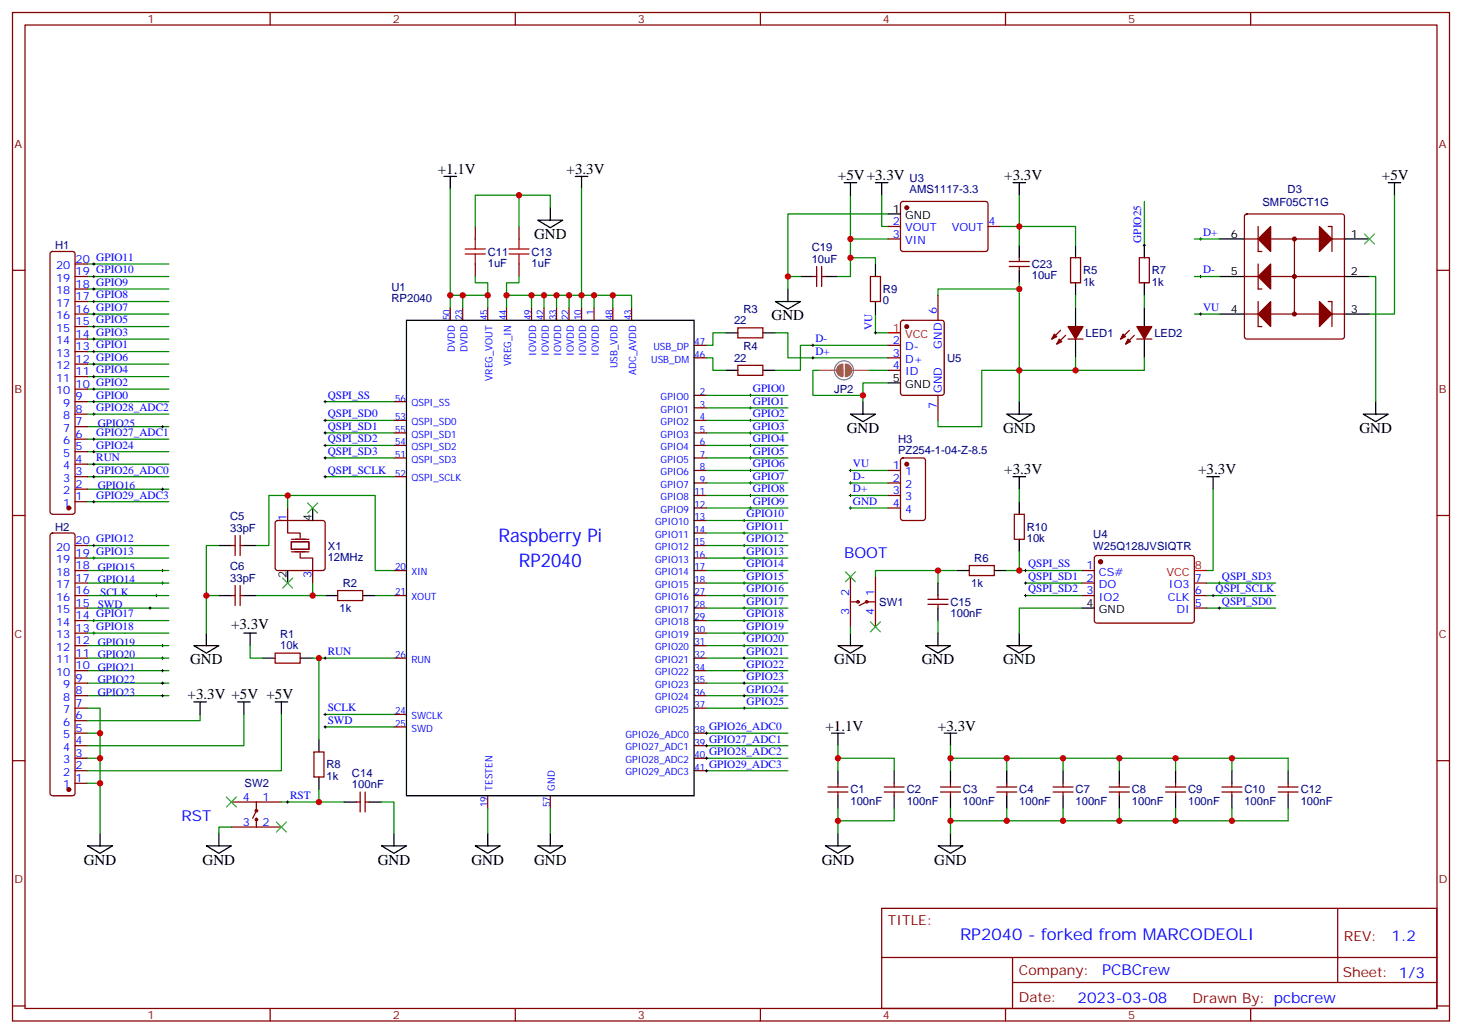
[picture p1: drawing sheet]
<svg xmlns="http://www.w3.org/2000/svg" width="412mm" height="292mm" viewBox="0 0 412 292" stroke-linecap="round" stroke-linejoin="round" font-family="sans-serif">
<g fill="none" stroke="#870000" stroke-width=".35">
<path d="M3.5 3.5h405.4v284.4h-405.4zM7.1 7.1h398.2v277.2h-398.2zM76.2 3.5v3.6M145.3 3.5v3.6M214.5 3.5v3.6M283.6 3.5v3.6M352.8 3.5v3.6M254.2 57l.5-.2 23.6 .1 .4 .6-.1 13-.6 .4-23.6-.1-.4-.6v-12.7zM3.5 76.2h3.6M14.3 71.1l.5-.2h5.7l.5 .2 .2 .5v72.7l-.3 .5-.4 .2h-5.7l-.5-.2-.2-.5v-72.7zM21.2 78h3.5M21.2 74.4h3.5"/>
<path d="M134.1 63.9v3.5M134.1 74.4v3.6M146.4 63.9v3.5M146.4 74.4v3.6M229.3 78h1.1M230.4 75.1v5.7M231.8 75.1v5.7M231.8 78h1M250.5 63.9h3.5M250.5 67.4h3.5M278.7 63.9h3.5M284.7 75.1h5.6"/>
<path d="M284.7 73.7h5.6M287.5 72.7v1M287.5 75.1v1.1M302 72.7h2.8v7h-2.8zM321.4 72.7h2.8v7h-2.8zM405.3 76.2h3.6M21.2 95.6h3.5M21.2 99.1h3.5M21.2 92.1h3.5M21.2 88.5h3.5M21.2 85h3.5M21.2 81.5h3.5"/>
<path d="M127 86.8v3.5M130.5 86.8v3.5M137.6 86.8v3.5M142.9 86.8v3.5M149.9 86.8v3.5M153.5 86.8v3.5M157 86.8v3.5M160.5 86.8v3.5M164 86.8v3.5M167.6 86.8v3.5M172.9 86.8v3.5M178.2 86.8v3.5"/>
<path d="M195.8 97.4h3.5M208.1 92.4h7.1v2.8h-7.1zM250.5 97.4h3.5M254.2 90.5l.5-.2h10.9l.7 .4v20.1l-.4 .6-11.2 .1-.6-.5-.1-20zM264.6 83.3v7M299.2 93.1l-2.5 2.5M300.6 94.5l-2.5 2.5M301.3 95.6h4.2M318.6 93.1l-2.5 2.5M320 94.5l-2.5 2.5M320.7 95.6h4.2M21.2 113.2h3.5"/>
<path d="M21.2 116.8h3.5M21.2 109.7h3.5M21.2 106.2h3.5M21.2 102.7h3.5M111.1 113.2h3.6M111.1 118.5h3.6M195.8 118.5h3.5M195.8 100.9h3.5M195.8 115h3.5M195.8 111.5h3.5M208.1 103h7.1v2.8h-7.1zM250.5 100.9h3.5"/>
<path d="M250.5 104.4h3.5M264.6 111.5v7M21.2 134.4h3.5M21.2 137.9h3.5M21.2 130.9h3.5M21.2 127.4h3.5M21.2 123.8h3.5M21.2 120.3h3.5M111.1 129.1h3.6M111.1 125.6h3.6M111.1 122.1h3.6M111.1 134.4h3.6"/>
<path d="M195.8 136.2h3.5M195.8 132.6h3.5M195.8 129.1h3.5M195.8 125.6h3.5M195.8 122.1h3.5M195.8 139.7h3.5M3.5 145.3h3.6M14.3 150.5l.5-.2h5.7l.5 .2 .2 .5v72.7l-.3 .5-.4 .2h-5.7l-.5-.3-.2-.4v-72.7zM21.2 157.3h3.5M21.2 153.8h3.5M21.2 141.5h3.5M65.3 153.8h1"/>
<path d="M66.3 151v5.6M67.7 153.8h1.1M67.7 151v5.6M77.8 147l.5-.2h12.7l.5 .2 .2 .5v12.7l-.2 .5-.5 .2h-12.7l-.5-.3-.2-.4v-12.7zM81.1 143.2v3.6M195.8 157.3h3.5M195.8 153.8h3.5M195.8 150.3h3.5M195.8 146.8h3.5M195.8 143.2h3.5M273.4 159.5h7.1v2.8h-7.1zM286.1 145h2.8v7h-2.8z"/>
<path d="M308.9 156.8l.5-.2 27.1 .1 .4 .6-.1 18-.6 .4-27.1-.1-.4-.6v-17.7zM405.3 145.3h3.6M21.2 178.5h3.5M21.2 175h3.5M21.2 171.4h3.5M21.2 167.9h3.5M21.2 160.9h3.5M21.2 164.4h3.5M65.3 167.9h1M66.3 165.1v5.6M67.7 167.9h1.1M67.7 165.1v5.6"/>
<path d="M88.2 160.9v3.5M95.2 166.5h7.1v2.8h-7.1zM111.1 167.9h3.6M111.1 160.9h3.6M195.8 178.5h3.5M195.8 175h3.5M195.8 171.4h3.5M195.8 167.9h3.5M195.8 160.9h3.5M195.8 164.4h3.5M305.2 167.9h3.5M305.2 160.9h3.5"/>
<path d="M305.2 164.4h3.5M336.9 171.4h3.5M336.9 167.9h3.5M336.9 164.4h3.5M21.2 199.7h3.5M21.2 196.1h3.5M21.2 192.6h3.5M21.2 189.1h3.5M21.2 185.6h3.5M21.2 182h3.5M77.6 184.1h7.1v2.9h-7.1zM111.1 185.6h3.6"/>
<path d="M195.8 199.7h3.5M195.8 196.1h3.5M195.8 192.6h3.5M195.8 189.1h3.5M195.8 185.6h3.5M195.8 182h3.5M3.5 214.5h3.6M21.2 217.3h3.5M21.2 213.8h3.5M21.2 210.3h3.5M21.2 206.7h3.5M21.2 203.2h3.5"/>
<path d="M111.1 205h3.6M111.1 201.4h3.6M195.8 217.3h3.5M195.8 213.8h3.5M195.8 210.3h3.5M195.8 206.7h3.5M405.3 214.5h3.6M21.2 220.8h3.5M137.6 224.4v3.5M155.2 224.4v3.5M233.5 223.3h5.7M233.5 221.9h5.7"/>
<path d="M236.4 220.8v1.1M236.4 223.3v1.1M249.4 223.3h5.7M249.4 221.9h5.7M252.2 220.8v1.1M252.2 223.3v1.1M265.3 223.3h5.6M265.3 221.9h5.6M268.1 220.8v1.1M268.1 223.3v1.1M281.2 223.3h5.6M281.2 221.9h5.6"/>
<path d="M284 220.8v1.1M284 223.3v1.1M297 223.3h5.7M297 221.9h5.7M299.9 220.8v1.1M299.9 223.3v1.1M312.9 223.3h5.7M312.9 221.9h5.7M315.7 220.8v1.1M315.7 223.3v1.1M328.8 223.3h5.6M328.8 221.9h5.6"/>
<path d="M331.6 220.8v1.1M331.6 223.3v1.1M344.7 223.3h5.6M344.7 221.9h5.6M347.5 220.8v1.1M347.5 223.3v1.1M360.5 223.3h5.7M360.5 221.9h5.7M363.4 220.8v1.1M363.4 223.3v1.1M248.7 256.1h156.6v28.2h-156.6zM377.3 256.1v20.9"/>
<path d="M248.7 270h156.5M285.6 277h119.6M285.6 270v14.1M3.5 283.6h3.6M76.2 284.3v3.6M145.3 284.3v3.6M214.5 284.3v3.6M283.6 284.3v3.6M352.8 284.3v3.6M405.3 283.6h3.6"/>
</g>
<g fill="none" stroke="#000" stroke-width=".35">
<path d="M125.2 49.7h3.6M127 49.7v3.6M155.2 58.6v3.5M162.3 49.7h3.5M164 49.7v3.6M246.9 51.5h3.6M248.7 51.5v3.5M285.8 51.5h3.5M287.5 51.5v3.5M151.7 62.1h7l-3.5 2.1zM225.8 78h3.5M232.8 78h3.6"/>
<path d="M250.5 60.3h3.5M287.5 69.1v3.6M287.5 76.2v3.5M303.4 69.1v3.6M303.4 79.7v3.6M322.8 69.1v3.6M322.8 79.7v3.6M114.7 90.3h81.1v134.1h-81.1zM204.6 93.8h3.5M215.2 93.8h3.5M218.7 85h7.1l-3.6 2.1zM222.2 81.5v3.5"/>
<path d="M303.4 86.8v5.3M303.4 95.6v5.3M322.8 86.8v5.3M322.8 95.6v5.3M204.6 104.4h3.5M215.2 104.4h3.5M239.9 116.8h7l-3.5 2.1zM243.4 113.2v3.6M250.5 107.9h3.5M284 116.8h7l-3.5 2.1zM287.5 113.2v3.6M285.8 134.4h3.5"/>
<path d="M287.5 134.4v3.5M340.4 134.4h3.6M342.2 134.4v3.5M61.7 153.8h3.6M68.8 153.8h3.5M88.2 143.2v3.6M287.5 141.5v3.5M287.5 152v3.6M58.2 178.5v3.5M61.7 167.9h3.6M68.8 167.9h3.5M68.8 178.5h3.5"/>
<path d="M70.6 178.5v3.5M81.1 160.9v3.5M91.7 167.9h3.5M102.3 167.9h3.5M239.9 178.5v3.5M269.9 160.9h3.5M280.5 160.9h3.5M287.5 178.5v3.5M305.2 171.4h3.5M54.7 182h7l-3.5 2.1zM67 197.9h3.6M68.8 197.9v3.5"/>
<path d="M74.1 185.6h3.5M77.6 197.9h3.5M79.4 197.9v3.5M84.7 185.6h3.5M236.4 182h7l-3.5 2.1zM284 182h7l-3.5 2.1zM234.6 206.7h3.5M236.4 206.7v3.6M236.4 217.3v3.5M252.2 217.3v3.5M266.3 206.7h3.6M268.1 206.7v3.6"/>
<path d="M268.1 217.3v3.5M284 217.3v3.5M299.9 217.3v3.5M315.7 217.3v3.5M331.6 217.3v3.5M347.5 217.3v3.5M363.4 217.3v3.5M24.7 238.5h7l-3.5 2.1zM28.2 235v3.5M134.1 238.5h7l-3.5 2.1zM137.6 235v3.5M151.7 238.5h7l-3.5 2.1z"/>
<path d="M155.2 235v3.5M232.8 238.5h7.1l-3.5 2.1zM236.4 224.4v3.5M236.4 235v3.5M252.2 224.4v3.5M264.6 238.5h7l-3.5 2.1zM268.1 224.4v3.5M268.1 235v3.5M284 224.4v3.5M299.9 224.4v3.5M315.7 224.4v3.5M331.6 224.4v3.5"/>
<path d="M347.5 224.4v3.5M363.4 224.4v3.5"/>
</g>
<g fill="#870000" stroke="#870000" stroke-width=".35">
<path d="M301.3 92.1h4.2l-2.1 3.5z"/>
<path d="M298.8 95.6l.7 .7-1.4 .7z"/>
<path d="M297.4 94.2l.7 .7-1.4 .7z"/>
<path d="M320.7 92.1h4.2l-2.1 3.5z"/>
<path d="M318.2 95.6l.7 .7-1.4 .7z"/>
<path d="M316.8 94.2l.7 .7-1.4 .7z"/>
<circle cx="255.8" cy="58.6" r=".53"/>
<circle cx="310.4" cy="158.4" r=".53"/>
<circle cx="19.4" cy="143.2" r=".53"/>
<circle cx="19.4" cy="222.6" r=".53"/>
<circle cx="255.8" cy="92.1" r=".53"/>
</g>
<g fill="none" stroke="#008700" stroke-width=".35">
<path d="M127 53.3v33.5M146.4 55v8.9M155.2 58.6v-3.6h-21.1v8.9M164 53.3v33.5M239.9 55v12.4M248.7 55v8.9h1.8M287.5 55v8.9h-5.3M322.8 56.8v12.3M24.7 74.4h22.9M24.7 78h22.9M134.1 78v1.7h3.5v3.6M146.4 78v1.7h-3.5v3.6"/>
<path d="M225.8 78h-3.6v3.5M250.5 67.4h-10.6v10.6h-3.5M250.5 60.3h-28.3v17.7M287.5 69.1v-5.2h15.9v5.2M287.5 79.7v24.7h-10.6v15.9h-12.3v-1.8M24.7 81.5h22.9M24.7 85h22.9M24.7 88.5h22.9M24.7 92.1h22.9M24.7 95.6h22.9M24.7 99.1h22.9M127 83.3h3.5v3.5"/>
<path d="M130.5 83.3h7.1v3.5M149.9 83.3h-7v3.5M153.5 83.3h-3.6v3.5M157 83.3h-3.5v3.5M160.5 86.8v-3.5h7.1v3.5M160.5 83.3h-3.5v3.5M167.6 83.3h5.3v3.5M172.9 83.3h5.3v3.5M204.6 93.8h-3.5v3.6h-1.8M218.7 93.8h3.5v7.1h28.3M250.5 97.4h-24.7v7h-7.1M287.5 81.5h-22.9v1.8"/>
<path d="M303.4 83.3v3.5M322.8 83.3v3.5M24.7 113.2h22.9M24.7 102.7h22.9M24.7 106.2h22.9M24.7 109.7h22.9M26.5 116.8h21.1M91.7 113.2h19.4M91.7 118.5h19.4M199.3 100.9h1.8v3.5h3.5M199.3 118.5h22.9M199.3 115h22.9"/>
<path d="M199.3 111.5h22.9M231.1 104.4h-1.8v7.1h14.1v-3.6h7.1M243.4 111.5v1.7M245.2 104.4h5.3M303.4 100.9v3.5h19.4v-3.5M303.4 104.4h-15.9v8.8M24.7 134.4h22.9M24.7 120.3h22.9M24.7 127.4h22.9M24.7 130.9h22.9M24.7 137.9h22.9M91.7 122.1h19.4"/>
<path d="M91.7 125.6h19.4M91.7 129.1h19.4M91.7 134.4h19.4M199.3 122.1h22.9M199.3 125.6h22.9M199.3 129.1h22.9M199.3 132.6h22.9M199.3 136.2h22.9M199.3 139.7h22.9M287.5 137.9v3.6M342.2 137.9v23h-1.8M24.7 153.8h22.9"/>
<path d="M24.7 157.3h22.9M61.7 153.8h-3.5v24.7M72.3 153.8h3.5v-14.1h30v21.2h5.3M199.3 150.3h22.9M199.3 153.8h22.9M199.3 157.3h22.9M199.3 143.2h22.9M199.3 146.8h22.9M287.5 155.6v5.3M24.7 167.9h22.9M24.7 160.9h22.9M24.7 164.4h22.9"/>
<path d="M24.7 171.4h22.9M35.3 175h12.3M35.3 178.5h12.3M58.2 167.9h3.5M72.3 167.9h19.4M105.8 167.9h5.3M199.3 167.9h22.9M199.3 160.9h22.9M199.3 164.4h22.9M199.3 171.4h22.9M199.3 175h22.9M199.3 178.5h22.9"/>
<path d="M284 160.9h21.2M289.3 167.9h15.9M289.3 164.4h15.9M305.2 171.4h-17.7v7.1M340.4 167.9h19.4M340.4 164.4h19.4M340.4 171.4h19.4M24.7 199.7h3.5v35.3M24.7 196.1h22.9M24.7 192.6h22.9M24.7 189.1h22.9M70.6 182v3.6h3.5"/>
<path d="M88.2 185.6h22.9M199.3 199.7h22.9M199.3 196.1h22.9M199.3 192.6h22.9M199.3 189.1h22.9M199.3 185.6h22.9M199.3 182h22.9M24.7 206.7h3.5M24.7 213.8h3.5M56.4 201.4v1.8h-31.7M68.8 201.4v8.9h-44.1M79.4 201.4v15.9h-54.7"/>
<path d="M91.7 201.4h19.4M91.7 205h19.4M199.3 206.7h22.9M199.3 210.3h22.9M199.3 213.8h22.9M199.3 217.3h22.9M236.4 213.8h15.8v3.5M236.4 210.3v7M268.1 213.8h95.3v3.5M268.1 210.3v7M284 213.8v3.5M299.9 213.8v3.5"/>
<path d="M315.7 213.8v3.5M331.6 213.8v3.5M347.5 213.8v3.5M24.7 220.8h3.5M137.6 227.9v7.1M155.2 227.9v7.1M236.4 227.9v7.1M252.2 227.9v3.5h-15.8M268.1 227.9v7.1M284 227.9v3.5M299.9 227.9v3.5M315.7 227.9v3.5"/>
<path d="M331.6 227.9v3.5M347.5 227.9v3.5M363.4 227.9v3.5h-95.3"/>
</g>
<g fill="none" stroke="#000" stroke-width=".28">
<path d="M26.1 74.4h.7M26.1 78h.7M26.5 74.1v.7M26.5 77.6v.7M322.4 69.1h.7M322.8 68.8v.7M26.1 92.1h.7M26.1 88.5h.7M26.1 85h.7M26.1 81.5h.7M26.1 99.1h.7M26.1 95.6h.7"/>
<path d="M26.5 81.1v.7M26.5 84.7v.7M26.5 88.2v.7M26.5 91.7v.7M26.5 95.2v.8M26.5 98.8v.7M229 97.4h.7M229.3 97v.7M26.1 113.2h.7M26.1 109.7h.7M26.1 106.2h.7M26.1 102.7h.7"/>
<path d="M26.1 116.8h.7M26.5 102.3v.7M26.5 105.8v.7M26.5 109.4v.7M26.5 112.9v.7M26.5 116.4v.7M45.9 119.9v.7M91.4 113.2h.7M91.4 118.5h.7M91.7 112.9v.7M91.7 118.2v.7M211.3 118.5h.7"/>
<path d="M211.3 115h.7M211.3 111.5h.7M211.7 111.1v.7M211.7 114.7v.7M211.7 118.2v.7M229 100.9h.7M229.3 100.5v.7M26.1 134.4h.7M26.1 127.4h.7M26.1 130.9h.7M26.5 127v.7M26.5 130.5v.7"/>
<path d="M26.5 134.1v.7M45.5 120.3h.7M91.4 122.1h.7M91.4 125.6h.7M91.4 129.1h.7M91.4 134.4h.7M91.7 121.7v.7M91.7 125.2v.7M91.7 128.8v.7M91.7 134.1v.7M211.3 122.1h.7M211.3 125.6h.7"/>
<path d="M211.3 129.1h.7M211.3 132.6h.7M211.3 136.2h.7M211.3 139.7h.7M211.7 121.7v.7M211.7 125.2v.7M211.7 128.8v.7M211.7 132.3v.7M211.7 135.8v.7M211.7 139.3v.8M26.1 153.8h.7M26.1 157.3h.7"/>
<path d="M26.5 153.5v.7M26.5 157v.7M209.5 150.3h.8M209.5 153.8h.8M209.5 157.3h.8M209.5 146.8h.8M209.9 146.4v.7M209.9 149.9v.7M209.9 153.5v.7M209.9 157v.7M211.3 143.2h.7M211.7 142.9v.7"/>
<path d="M26.1 175h.7M26.1 178.5h.7M26.5 174.6v.7M26.5 178.2v.7M42 171.4h.7M42.3 171.1v.7M43.7 167.9h.7M44.1 167.6v.7M45.5 160.9h.7M45.5 164.4h.7M45.9 160.5v.7M45.9 164v.7"/>
<path d="M209.5 160.9h.8M209.5 164.4h.8M209.5 167.9h.8M209.5 171.4h.8M209.5 175h.8M209.5 178.5h.8M209.9 160.5v.7M209.9 164v.7M209.9 167.6v.7M209.9 171.1v.7M209.9 174.6v.7M209.9 178.2v.7"/>
<path d="M288.9 160.9h.7M288.9 164.4h.7M288.9 167.9h.7M289.3 160.5v.7M289.3 164v.7M289.3 167.6v.7M341.8 167.9h.7M342.2 167.6v.7M343.6 164.4h.7M343.6 171.4h.7M344 164v.7M344 171.1v.7"/>
<path d="M45.5 196.1h.7M45.5 192.6h.7M45.5 189.1h.7M45.5 185.6h.7M45.5 182h.7M45.9 181.7v.7M45.9 185.2v.7M45.9 188.7v.7M45.9 192.3v.7M45.9 195.8v.7M91.4 185.6h.7M91.7 185.2v.7"/>
<path d="M209.5 199.7h.8M209.5 196.1h.8M209.5 192.6h.8M209.5 189.1h.8M209.5 185.6h.8M209.5 182h.8M209.9 181.7v.7M209.9 185.2v.7M209.9 188.7v.7M209.9 192.3v.7M209.9 195.8v.7M209.9 199.3v.7"/>
<path d="M91.4 201.4h.7M91.4 205h.7M91.7 201.1v.7M91.7 204.6v.7M199 206.7h.7M199 210.3h.7M199 213.8h.7M199 217.3h.7M199.3 206.4v.7M199.3 209.9v.7M199.3 213.4v.7M199.3 217v.7"/>
</g>
<path d="M250.5 93.8h3.5M336.9 160.9h3.5" fill="none" stroke="#f00" stroke-width=".35"/>
<path d="M131.2 71.6h5.7M131.2 70.2h5.7M134.1 67.4v2.8M134.1 71.6v2.8M143.6 71.6h5.6M143.6 70.2h5.6M146.4 67.4v2.8M146.4 71.6v2.8" fill="none" stroke="#a10000" stroke-width=".35"/>
<circle cx="238.1" cy="104.4" r="2.69" fill="none" stroke="#828282" stroke-width=".35"/>
<path d="M231.1 104.4h4.7M240.4 104.4h1.2M241.7 104.4h3.5" fill="none" stroke="#a64a4a" stroke-width=".35"/>
<g fill="#a64a4a" stroke="#a64a4a" stroke-width=".35">
<path d="M238.5 102.7a1.76 1.76 0 0 1 1.7 1.7 1.76 1.76 0 0 1-1.7 1.8z"/>
<path d="M236.5 103.2l1.3-.5v3.5a1.76 1.76 0 0 1-1.7-1.1 1.76 1.76 0 0 1 .4-1.9z"/>
</g>
<path d="M81.1 146.8v3.5h3.6v1.4M82.2 152.8h4.9v2.1h-4.9zM82.2 152h4.9M82.2 155.6h4.9M84.7 155.9v1.4h3.5v3.6" fill="none" stroke="#870012" stroke-width=".35"/>
<path d="M86.8 141.8l2.8 2.8M89.6 141.8l-2.8 2.8M79.7 163l2.8 2.8M82.5 163l-2.8 2.8" fill="none" stroke="#3c3" stroke-width=".35"/>
<path d="M351.2 60.5l.5-.2h26.8l.5 .2 .2 .5v33.9l-.2 .5-.5 .2h-26.8l-.5-.2-.2-.5v-33.9z" fill="#fff" stroke="#870000" stroke-width=".35"/>
<g fill="none" stroke="#000" stroke-width=".35">
<path d="M238.1 51.5h3.6M239.9 51.5v3.5M391.6 51.5h3.5M393.3 51.5v3.5M246.9 74.4v3.6M344 67.4h7M344 78h7M379.2 67.4h7.1M379.2 78h7.1M246.9 85v3.5M344 88.5h7M379.2 88.5h7.1"/>
<path d="M384.5 116.8h7.1l-3.5 2.1zM388.1 113.2v3.6M264.6 164.4v3.5M264.6 171.4v3.6M264.6 178.5v3.5M54.7 197.9h3.5M56.4 197.9v3.5M261.1 182h7l-3.5 2.1zM90 208.5v3.5M90 219.1v3.5M58.2 238.5h7.1l-3.6 2.1zM61.7 235v3.5"/>
<path d="M97 226.1h3.5M104.1 226.1h3.5M107.6 238.5h7.1l-3.6 2.1zM111.1 235v3.5"/>
</g>
<g fill="none" stroke="#870000" stroke-width=".35">
<path d="M245.5 78h2.9v7h-2.9zM351 67.4h28.2M351 78h28.2M354.9 63.9v7h1.1M354.9 74.4v7.1h1.1M365.1 67.4v21.1M374.6 63.9h1.1v7M351 88.5h28.2M354.9 85v7.1h1.1M374.6 85h1.1v7.1M250.5 132.6h3.5M250.5 136.2h3.5"/>
<path d="M250.5 139.7h3.5M254.2 129.3l.5-.2h5.6l.7 .4 .1 16.5-.5 .7-5.9 .1-.6-.5-.1-16.5zM250.5 143.2h3.5M239.9 162.6v14.1M239.9 169.7h2.5M246.9 162.6v14.1M246.9 169.7h-2.4l-2.1 1M261.8 170.4h5.6M261.8 169h5.6M264.6 167.9v1.1M264.6 170.4v1M88.5 212h2.9v7.1h-2.9z"/>
<path d="M65.3 233.2h14.1M65.3 226.1h14.1M72.3 226.1v2.5l-1 2.1M72.3 230.7v2.5M100.5 226.1h1.1M101.6 223.3v5.7M103 226.1h1.1M103 223.3v5.7"/>
<circle cx="365.1" cy="67.4" r=".35"/>
<circle cx="365.1" cy="78" r=".35"/>
<circle cx="365.1" cy="88.5" r=".35"/>
<circle cx="242" cy="169.7" r=".35"/>
<circle cx="244.5" cy="169.7" r=".35"/>
<circle cx="72.3" cy="228.6" r=".35"/>
<circle cx="72.3" cy="231.1" r=".35"/>
</g>
<g fill="#870000" stroke="#870000" stroke-width=".35">
<path d="M372.2 63.9l3.5 3.5-3.5 3.5z"/>
<path d="M354.9 67.4l3.5-3.5v7z"/>
<path d="M354.9 88.5l3.5-3.5v7.1z"/>
<path d="M372.2 85l3.5 3.5-3.5 3.6z"/>
<path d="M354.9 78l3.5-3.6v7.1z"/>
<circle cx="365.1" cy="67.4" r=".53"/>
<circle cx="365.1" cy="78" r=".53"/>
<circle cx="365.1" cy="88.5" r=".53"/>
<circle cx="255.8" cy="130.9" r=".53"/>
</g>
<g fill="none" stroke="#000" stroke-width=".28">
<path d="M338.3 67.4h.7M338.3 78h.7M338.7 67v.7M338.7 77.6v.7M246.6 93.8h.7M246.9 93.5v.7M338.3 88.5h.7M338.7 88.2v.7M26.1 123.8h.7M26.5 123.5v.7M45.5 137.9h.7M45.9 137.6v.7"/>
<path d="M239.5 139.7h.7M239.5 136.2h.7M239.5 132.6h.7M239.9 132.3v.7M239.9 135.8v.7M239.9 139.3v.8M26.1 141.5h.7M26.5 141.1v.7M239.5 143.2h.7M239.9 142.9v.7M80.8 226.1h.7M81.1 225.8v.7"/>
</g>
<g fill="none" stroke="#008700" stroke-width=".35">
<path d="M393.3 55v33.5h-7M239.9 72.7h7v1.7M336.9 67.4h7.1M336.9 78h7.1M386.3 78h1.8v35.2M246.9 88.5v5.3h3.6M336.9 88.5h7.1M24.7 116.8h1.8M24.7 123.8h22.9M81.1 139.7v3.5M239.9 136.2h10.6M239.9 139.7h10.6"/>
<path d="M239.9 132.6h10.6M24.7 141.5h22.9M239.9 143.2h10.6M24.7 178.5h10.6M24.7 175h10.6M88.2 164.4v3.5M239.9 176.7v1.8M264.6 160.9h-17.7v1.7M264.6 175v3.5M269.9 160.9h-5.3v3.5M24.7 185.6h22.9M24.7 182h22.9"/>
<path d="M90 185.6v22.9M65.3 233.2h-3.6v1.8M79.4 226.1h10.6M90 222.6v3.5h7M107.6 226.1h3.5v8.9"/>
</g>
<path d="M384.9 66l2.8 2.8M387.7 66l-2.8 2.8M238.5 161.2l2.8 2.8M241.3 161.2l-2.8 2.8M245.5 175.3l2.9 2.9M248.4 175.3l-2.9 2.9M63.9 224.7l2.8 2.8M66.7 224.7l-2.8 2.8M78 231.8l2.8 2.8M80.8 231.8l-2.8 2.8" fill="none" stroke="#3c3" stroke-width=".35"/>
<g fill="#c00">
<circle cx="58.2" cy="167.9" r=".88"/>
<circle cx="287.5" cy="63.9" r=".88"/>
<circle cx="287.5" cy="160.9" r=".88"/>
<circle cx="127" cy="83.3" r=".88"/>
<circle cx="164" cy="83.3" r=".88"/>
<circle cx="160.5" cy="83.3" r=".88"/>
<circle cx="157" cy="83.3" r=".88"/>
<circle cx="153.5" cy="83.3" r=".88"/>
<circle cx="167.6" cy="83.3" r=".88"/>
<circle cx="172.9" cy="83.3" r=".88"/>
<circle cx="149.9" cy="83.3" r=".88"/>
<circle cx="130.5" cy="83.3" r=".88"/>
<circle cx="137.6" cy="83.3" r=".88"/>
<circle cx="142.9" cy="83.3" r=".88"/>
<circle cx="146.4" cy="55" r=".88"/>
<circle cx="236.4" cy="231.4" r=".88"/>
<circle cx="236.4" cy="213.8" r=".88"/>
<circle cx="222.3" cy="78" r=".88"/>
<circle cx="239.9" cy="67.4" r=".88"/>
<circle cx="28.2" cy="206.7" r=".88"/>
<circle cx="28.2" cy="213.8" r=".88"/>
<circle cx="28.2" cy="220.8" r=".88"/>
<circle cx="303.4" cy="104.4" r=".88"/>
<circle cx="287.5" cy="104.4" r=".88"/>
<circle cx="287.5" cy="81.5" r=".88"/>
<circle cx="243.4" cy="111.5" r=".88"/>
<circle cx="284" cy="231.4" r=".88"/>
<circle cx="299.9" cy="231.4" r=".88"/>
<circle cx="315.7" cy="231.4" r=".88"/>
<circle cx="331.6" cy="231.4" r=".88"/>
<circle cx="347.5" cy="231.4" r=".88"/>
<circle cx="268.1" cy="231.4" r=".88"/>
<circle cx="284" cy="213.8" r=".88"/>
<circle cx="299.9" cy="213.8" r=".88"/>
<circle cx="315.7" cy="213.8" r=".88"/>
<circle cx="331.6" cy="213.8" r=".88"/>
<circle cx="347.5" cy="213.8" r=".88"/>
<circle cx="268.1" cy="213.8" r=".88"/>
<circle cx="81.1" cy="139.7" r=".88"/>
<circle cx="88.2" cy="167.9" r=".88"/>
<circle cx="90" cy="185.6" r=".88"/>
<circle cx="239.9" cy="72.7" r=".88"/>
<circle cx="264.6" cy="160.9" r=".88"/>
<circle cx="90" cy="226.1" r=".88"/>
</g>
<g font-size="5.3" fill="#00f">
<text x="140.6" y="152.9">Raspberry Pi</text>
<text x="146.4" y="160">RP2040</text>
</g>
<text font-size="4.6" fill="#00f" x="270.8" y="265.1">RP2040 - forked from MARCODEOLI</text>
<g font-size="4.2">
<text x="123.5" y="49">+1.1V</text>
<text x="159.8" y="49">+3.3V</text>
<text x="236.4" y="50.8">+5V+3.3V</text>
<text x="283.3" y="50.8">+3.3V</text>
<text x="389.8" y="50.8">+5V</text>
<text x="150.6" y="67.4">GND</text>
<text x="217.7" y="90.3">GND</text>
<text x="238.9" y="122.1">GND</text>
<text x="282.9" y="122.1">GND</text>
<text x="383.5" y="122.1">GND</text>
<text x="283.3" y="133.7">+3.3V</text>
<text x="338" y="133.7">+3.3V</text>
<text x="65.2" y="177.4">+3.3V</text>
<text x="53.6" y="187.3">GND</text>
<text x="235.3" y="187.3">GND</text>
<text x="260" y="187.3">GND</text>
<text x="282.9" y="187.3">GND</text>
<text x="52.9" y="197.2">+3.3V +5V +5V</text>
<text x="232.8" y="206">+1.1V</text>
<text x="264.6" y="206">+3.3V</text>
<text x="23.6" y="243.8">GND</text>
<text x="57.1" y="243.8">GND</text>
<text x="106.5" y="243.8">GND</text>
<text x="133" y="243.8">GND</text>
<text x="150.6" y="243.8">GND</text>
<text x="231.8" y="243.8">GND</text>
<text x="263.5" y="243.8">GND</text>
</g>
<g font-size="4.2" fill="#00f">
<text x="238.1" y="157.3">BOOT</text>
<text x="51.2" y="231.4">RST</text>
<text x="392.5" y="265.4">1.2</text>
<text x="310.9" y="274.9">PCBCrew</text>
<text x="304" y="282.7">2023-03-08</text>
</g>
<g font-size="3.9" fill="#800">
<text x="250.5" y="260.7">TITLE:</text>
<text x="379.1" y="265.4">REV:</text>
<text x="287.4" y="274.9">Company:</text>
<text x="378.7" y="275.5">Sheet: 1/3</text>
<text x="287.4" y="282.6">Date:</text>
<text x="336.4" y="282.7">Drawn By: pcbcrew</text>
</g>
<g font-size="3.2" fill="#800">
<text x="41.6" y="6.5">1</text>
<text x="110.8" y="6.5">2</text>
<text x="179.9" y="6.5">3</text>
<text x="249.1" y="6.5">4</text>
<text x="318.2" y="6.5">5</text>
<text x="4.1" y="41.6">A</text>
<text x="405.9" y="41.6">A</text>
<text x="4.1" y="110.8">B</text>
<text x="405.9" y="110.8">B</text>
<text x="4.1" y="179.9">C</text>
<text x="405.9" y="179.9">C</text>
<text x="4.1" y="249.1">D</text>
<text x="405.9" y="249.1">D</text>
<text x="41.6" y="287.3">1</text>
<text x="110.8" y="287.3">2</text>
<text x="179.9" y="287.3">3</text>
<text x="249.1" y="287.3">4</text>
<text x="318.2" y="287.3">5</text>
</g>
<g font-size="3.2" fill="#000080">
<text x="256.6" y="51.2">U3</text>
<text x="256.6" y="54.4">AMS1117-3.3</text>
<text x="356.1" y="58">SMF05CT1G</text>
<text x="363.2" y="54.4">D3</text>
<text x="15.5" y="70.3">H1</text>
<text x="229" y="70.9">C19</text>
<text x="137.6" y="75.3">1uF</text>
<text x="137.6" y="72.1">C11</text>
<text x="149.9" y="75.3">1uF</text>
<text x="149.9" y="72.1">C13</text>
<text x="229" y="74.1">10uF</text>
<text x="291" y="75.6">C23</text>
<text x="305.5" y="77.4">R5</text>
<text x="324.9" y="77.4">R7</text>
<text x="110.4" y="82">U1</text>
<text x="249.1" y="82.6">R9</text>
<text x="291" y="78.8">10uF</text>
<text x="305.5" y="80.6">1k</text>
<text x="324.9" y="80.6">1k</text>
<text x="110.4" y="85">RP2040</text>
<text x="209.7" y="88.2">R3</text>
<text x="249.1" y="85.8">0</text>
<text x="207.1" y="91.4">22</text>
<text x="306.2" y="94.9">LED1</text>
<text x="325.6" y="94.9">LED2</text>
<text x="207.1" y="102">22</text>
<text x="209.7" y="98.8">R4</text>
<text x="267.1" y="102">U5</text>
<text x="235.3" y="110.8">JP2</text>
<text x="253.3" y="124.8">H3</text>
<text x="253.3" y="128.1">PZ254-1-04-Z-8.5</text>
<text x="15.5" y="149.6">H2</text>
<text x="64.9" y="149.9">33pF</text>
<text x="64.9" y="146.7">C5</text>
<text x="289.6" y="149.7">R10</text>
<text x="92.5" y="154.9">X1</text>
<text x="289.6" y="152.8">10k</text>
<text x="308.4" y="155">W25Q128JVSIQTR</text>
<text x="308.4" y="151.7">U4</text>
<text x="64.9" y="160.8">C6</text>
<text x="92.4" y="158.1">12MHz</text>
<text x="274.8" y="158.5">R6</text>
<text x="64.9" y="164">33pF</text>
<text x="96.7" y="165.5">R2</text>
<text x="274" y="165.5">1k</text>
<text x="95.8" y="172.6">1k</text>
<text x="248" y="170.8">SW1</text>
<text x="268.1" y="170.8">C15</text>
<text x="79" y="179.8">R1</text>
<text x="268.1" y="174">100nF</text>
<text x="79" y="183.1">10k</text>
<text x="92.1" y="219.9">1k</text>
<text x="92.1" y="216.7">R8</text>
<text x="99.3" y="219.1">C14</text>
<text x="69" y="222">SW2</text>
<text x="99.3" y="222.3">100nF</text>
<text x="239.9" y="226.9">100nF</text>
<text x="239.9" y="223.7">C1</text>
<text x="255.8" y="226.9">100nF</text>
<text x="255.8" y="223.7">C2</text>
<text x="271.6" y="226.9">100nF</text>
<text x="271.6" y="223.7">C3</text>
<text x="287.5" y="226.9">100nF</text>
<text x="287.5" y="223.7">C4</text>
<text x="303.4" y="226.9">100nF</text>
<text x="303.4" y="223.7">C7</text>
<text x="319.3" y="226.9">100nF</text>
<text x="319.3" y="223.7">C8</text>
<text x="335.1" y="226.9">100nF</text>
<text x="335.1" y="223.7">C9</text>
<text x="351" y="226.9">100nF</text>
<text x="351" y="223.7">C10</text>
<text x="366.9" y="226.9">100nF</text>
<text x="366.9" y="223.7">C12</text>
</g>
<g font-size="3.2">
<text x="251.8" y="60">1</text>
<text x="255.3" y="61.7">GND</text>
<text x="347.2" y="67">6</text>
<text x="381" y="67">1</text>
<text x="347.2" y="77.6">5</text>
<text x="381" y="77.6">2</text>
<text x="347.2" y="88.2">4</text>
<text x="381" y="88.2">3</text>
<text x="251.8" y="107.6">5</text>
<text x="255.3" y="109.4">GND</text>
<text x="87.8" y="146.8" transform="rotate(-90 87.8 146.8)">4</text>
<text x="80.8" y="162.9" transform="rotate(-90 80.8 162.9)">2</text>
<text x="306.5" y="171.1">4</text>
<text x="310" y="172.9">GND</text>
</g>
<g font-size="3.2" fill="#00f">
<text x="251.8" y="63.5">2</text>
<text x="255.3" y="65.3">VOUT</text>
<text x="268.4" y="65.3">VOUT</text>
<text x="278.9" y="63.5">4</text>
<text x="251.8" y="67">3</text>
<text x="255.3" y="68.8">VIN</text>
<text x="321.9" y="68.4" transform="rotate(-90 321.9 68.4)">GPIO25</text>
<text x="339.4" y="66.5">D+</text>
<text x="15.8" y="75.8">20</text>
<text x="21.3" y="77.6">19 GPIO10</text>
<text x="21.3" y="74.1">20 GPIO11</text>
<text x="339.4" y="77.1">D-</text>
<text x="15.8" y="82.9">18</text>
<text x="15.8" y="79.4">19</text>
<text x="21.3" y="81.1">18 GPIO9</text>
<text x="15.8" y="90">16</text>
<text x="15.8" y="86.4">17</text>
<text x="21.3" y="88.2">16 GPIO7</text>
<text x="21.3" y="84.7">17 GPIO8</text>
<text x="264.2" y="88.5" transform="rotate(-90 264.2 88.5)">6</text>
<text x="339.4" y="87.7">VU</text>
<text x="15.8" y="93.5">15</text>
<text x="21.3" y="95.2">14 GPIO3</text>
<text x="21.3" y="91.7">15 GPIO5</text>
<text x="246.1" y="93.1" transform="rotate(-90 246.1 93.1)">VU</text>
<text x="15.8" y="100.5">13</text>
<text x="15.8" y="97">14</text>
<text x="21.3" y="98.8">13 GPIO1</text>
<text x="230" y="96.5">D-</text>
<text x="230" y="100">D+</text>
<text x="251.8" y="100.5">3</text>
<text x="251.8" y="97">2</text>
<text x="255.3" y="98.8">D-</text>
<text x="265.6" y="98.3" transform="rotate(-90 265.6 98.3)">GND</text>
<text x="15.8" y="107.6">11</text>
<text x="15.8" y="104.1">12</text>
<text x="21.3" y="105.8">11 GPIO4</text>
<text x="21.3" y="102.3">12 GPIO6</text>
<text x="251.8" y="104.1">4</text>
<text x="255.3" y="105.8">ID</text>
<text x="255.3" y="102.3">D+</text>
<text x="15.8" y="111.1">10</text>
<text x="21.3" y="112.9">9</text>
<text x="21.3" y="109.4">10 GPIO2</text>
<text x="27.2" y="112.4">GPIO0</text>
<text x="92.4" y="112.4">QSPI_SS</text>
<text x="212.4" y="110.6">GPIO0</text>
<text x="265.6" y="110.8" transform="rotate(-90 265.6 110.8)">GND</text>
<text x="17.8" y="118.2">8</text>
<text x="17.8" y="114.7">9</text>
<text x="21.3" y="119.9">7</text>
<text x="21.3" y="116.4">8</text>
<text x="27.2" y="115.9">GPIO28_ADC2</text>
<text x="92.4" y="117.7">QSPI_SD0</text>
<text x="212.4" y="114.1">GPIO1</text>
<text x="212.4" y="117.7">GPIO2</text>
<text x="264.2" y="115.3" transform="rotate(-90 264.2 115.3)">7</text>
<text x="17.8" y="125.2">6</text>
<text x="17.8" y="121.7">7</text>
<text x="21.3" y="123.5">6</text>
<text x="27.2" y="122.9">GPIO27_ADC1</text>
<text x="27.6" y="120.3">GPIO25</text>
<text x="92.4" y="121.2">QSPI_SD1</text>
<text x="92.4" y="124.7">QSPI_SD2</text>
<text x="212.4" y="121.2">GPIO3</text>
<text x="212.4" y="124.7">GPIO4</text>
<text x="17.8" y="128.8">5</text>
<text x="21.3" y="130.5">4</text>
<text x="21.3" y="127">5</text>
<text x="27.2" y="126.5">GPIO24</text>
<text x="27.2" y="130">RUN</text>
<text x="92.4" y="128.2">QSPI_SD3</text>
<text x="212.4" y="131.8">GPIO6</text>
<text x="212.4" y="128.2">GPIO5</text>
<text x="240.6" y="131.8">VU</text>
<text x="17.8" y="135.8">3</text>
<text x="17.8" y="132.3">4</text>
<text x="21.3" y="137.6">2</text>
<text x="21.3" y="134.1">3</text>
<text x="27.2" y="133.5">GPIO26_ADC0</text>
<text x="27.6" y="137.9">GPIO16</text>
<text x="92.4" y="133.5">QSPI_SCLK</text>
<text x="212.4" y="135.3">GPIO7</text>
<text x="240.6" y="135.3">D-</text>
<text x="251.8" y="132.3">1</text>
<text x="251.8" y="135.8">2</text>
<text x="255.3" y="134.1">1</text>
<text x="255.3" y="137.6">2</text>
<text x="17.8" y="142.9">1</text>
<text x="17.8" y="139.3">2</text>
<text x="21.3" y="141.1">1</text>
<text x="27.2" y="140.6">GPIO29_ADC3</text>
<text x="212.4" y="138.8">GPIO8</text>
<text x="212.4" y="142.3">GPIO9</text>
<text x="240.6" y="138.8">D+</text>
<text x="240.6" y="142.3">GND</text>
<text x="251.8" y="139.3">3</text>
<text x="251.8" y="142.9">4</text>
<text x="255.3" y="141.1">3</text>
<text x="80.8" y="146.8" transform="rotate(-90 80.8 146.8)">1</text>
<text x="210.6" y="149.4">GPIO11</text>
<text x="210.6" y="145.9">GPIO10</text>
<text x="255.3" y="144.6">4</text>
<text x="15.8" y="155.2">20</text>
<text x="21.3" y="153.5">20 GPIO12</text>
<text x="210.6" y="152.9">GPIO12</text>
<text x="15.8" y="158.7">19</text>
<text x="21.3" y="160.5">18 GPIO15</text>
<text x="21.3" y="157">19 GPIO13</text>
<text x="210.6" y="156.5">GPIO13</text>
<text x="210.6" y="160">GPIO14</text>
<text x="290" y="160">QSPI_SS</text>
<text x="306.5" y="160.5">1</text>
<text x="15.8" y="165.8">17</text>
<text x="15.8" y="162.3">18</text>
<text x="21.3" y="167.6">16</text>
<text x="21.3" y="164">17 GPIO14</text>
<text x="28.3" y="167.9">SCLK</text>
<text x="87.8" y="162.9" transform="rotate(-90 87.8 162.9)">3</text>
<text x="210.6" y="167">GPIO16</text>
<text x="210.6" y="163.5">GPIO15</text>
<text x="239.5" y="167.9" transform="rotate(-90 239.5 167.9)">2</text>
<text x="246.6" y="167.9" transform="rotate(-90 246.6 167.9)">1</text>
<text x="290" y="163.5">QSPI_SD1</text>
<text x="290" y="167">QSPI_SD2</text>
<text x="306.5" y="164">2</text>
<text x="306.5" y="167.6">3</text>
<text x="310" y="162.3">CS#</text>
<text x="310" y="165.8">DO</text>
<text x="329.7" y="165.8">IO3</text>
<text x="337.1" y="167.6">6</text>
<text x="337.1" y="164">7</text>
<text x="342.9" y="167">QSPI_SCLK</text>
<text x="344.7" y="163.5">QSPI_SD3</text>
<text x="15.8" y="172.9">15</text>
<text x="15.8" y="169.3">16</text>
<text x="21.3" y="171.1">15 SWD</text>
<text x="210.6" y="170.6">GPIO17</text>
<text x="239.5" y="173.5" transform="rotate(-90 239.5 173.5)">3</text>
<text x="246.6" y="173.5" transform="rotate(-90 246.6 173.5)">4</text>
<text x="310" y="169.3">IO2</text>
<text x="329.4" y="169.3">CLK</text>
<text x="331.8" y="172.9">DI</text>
<text x="337.1" y="171.1">5</text>
<text x="344.7" y="170.6">QSPI_SD0</text>
<text x="15.8" y="179.9">13</text>
<text x="15.8" y="176.4">14</text>
<text x="21.3" y="178.2">13 GPIO18</text>
<text x="21.3" y="174.6">14 GPIO17</text>
<text x="210.6" y="174.1">GPIO18</text>
<text x="210.6" y="177.6">GPIO19</text>
<text x="15.8" y="183.4">12</text>
<text x="21.3" y="185.2">11 GPIO20</text>
<text x="21.3" y="181.7">12 GPIO19</text>
<text x="92.4" y="184.7">RUN</text>
<text x="210.6" y="184.7">GPIO21</text>
<text x="210.6" y="181.2">GPIO20</text>
<text x="15.8" y="190.5">10</text>
<text x="15.8" y="187">11</text>
<text x="21.3" y="188.7">10 GPIO21</text>
<text x="210.6" y="191.7">GPIO23</text>
<text x="210.6" y="188.2">GPIO22</text>
<text x="17.8" y="197.6">8</text>
<text x="17.8" y="194">9</text>
<text x="21.3" y="195.8">8</text>
<text x="21.3" y="192.3">9</text>
<text x="27.6" y="192.6">GPIO22</text>
<text x="27.6" y="196.1">GPIO23</text>
<text x="210.6" y="195.3">GPIO24</text>
<text x="17.8" y="201.1">7</text>
<text x="21.3" y="202.8">6</text>
<text x="21.3" y="199.3">7</text>
<text x="92.4" y="200.6">SCLK</text>
<text x="210.6" y="198.8">GPIO25</text>
<text x="17.8" y="208.1">5</text>
<text x="17.8" y="204.6">6</text>
<text x="21.3" y="209.9">4</text>
<text x="21.3" y="206.4">5</text>
<text x="92.4" y="204.1">SWD</text>
<text x="200" y="205.8">GPIO26_ADC0</text>
<text x="200" y="209.4">GPIO27_ADC1</text>
<text x="17.8" y="215.2">3</text>
<text x="17.8" y="211.7">4</text>
<text x="21.3" y="213.4">3</text>
<text x="200" y="212.9">GPIO28_ADC2</text>
<text x="17.8" y="218.7">2</text>
<text x="21.3" y="220.5">1</text>
<text x="21.3" y="217">2</text>
<text x="200" y="216.4">GPIO29_ADC3</text>
<text x="17.8" y="222.3">1</text>
<text x="68.5" y="225.8">4</text>
<text x="74.1" y="225.8">1</text>
<text x="81.8" y="225.2">RST</text>
<text x="68.5" y="232.8">3</text>
<text x="74.1" y="232.8">2</text>
</g>
<g font-size="3.2" fill="#f00">
<text x="251.8" y="93.5">1</text>
<text x="255.3" y="95.2">VCC</text>
<text x="337.1" y="160.5">8</text>
<text x="329" y="162.3">VCC</text>
</g>
<g font-size="2.8" fill="#00f">
<text x="167.5" y="88.7" transform="rotate(-90 167.5 88.7)">1</text>
<text x="127" y="90.2" transform="rotate(-90 127 90.2)">50</text>
<text x="130.5" y="90.2" transform="rotate(-90 130.5 90.2)">23</text>
<text x="137.5" y="90.2" transform="rotate(-90 137.5 90.2)">45</text>
<text x="142.8" y="90.2" transform="rotate(-90 142.8 90.2)">44</text>
<text x="149.9" y="90.2" transform="rotate(-90 149.9 90.2)">49</text>
<text x="153.4" y="90.2" transform="rotate(-90 153.4 90.2)">42</text>
<text x="157" y="90.2" transform="rotate(-90 157 90.2)">33</text>
<text x="160.5" y="90.2" transform="rotate(-90 160.5 90.2)">22</text>
<text x="164" y="90.2" transform="rotate(-90 164 90.2)">10</text>
<text x="172.8" y="90.2" transform="rotate(-90 172.8 90.2)">48</text>
<text x="178.1" y="90.2" transform="rotate(-90 178.1 90.2)">43</text>
<text x="128.3" y="99.1" transform="rotate(-90 128.3 99.1)">DVDD</text>
<text x="131.9" y="99.1" transform="rotate(-90 131.9 99.1)">DVDD</text>
<text x="151.3" y="100.3" transform="rotate(-90 151.3 100.3)">IOVDD</text>
<text x="154.8" y="100.3" transform="rotate(-90 154.8 100.3)">IOVDD</text>
<text x="158.3" y="100.3" transform="rotate(-90 158.3 100.3)">IOVDD</text>
<text x="161.8" y="100.3" transform="rotate(-90 161.8 100.3)">IOVDD</text>
<text x="165.4" y="100.3" transform="rotate(-90 165.4 100.3)">IOVDD</text>
<text x="168.9" y="100.3" transform="rotate(-90 168.9 100.3)">IOVDD</text>
<text x="184.3" y="98.7">USB_DP</text>
<text x="195.9" y="97.3">47</text>
<text x="195.9" y="100.9">46</text>
<text x="138.9" y="107.3" transform="rotate(-90 138.9 107.3)">VREG_VOUT</text>
<text x="144.2" y="103.1" transform="rotate(-90 144.2 103.1)">VREG_IN</text>
<text x="174.2" y="103.9" transform="rotate(-90 174.2 103.9)">USB_VDD</text>
<text x="179.5" y="105.8" transform="rotate(-90 179.5 105.8)">ADC_AVDD</text>
<text x="183.7" y="102.2">USB_DM</text>
<text x="111.5" y="113.2">56</text>
<text x="186.4" y="112.8">GPIO0</text>
<text x="197.4" y="111.4">2</text>
<text x="111.5" y="118.5">53</text>
<text x="116.1" y="114.6">QSPI_SS</text>
<text x="116.1" y="119.9">QSPI_SD0</text>
<text x="186.4" y="119.9">GPIO2</text>
<text x="186.4" y="116.3">GPIO1</text>
<text x="197.4" y="118.5">4</text>
<text x="197.4" y="115">3</text>
<text x="111.5" y="122">55</text>
<text x="111.5" y="125.6">54</text>
<text x="116.1" y="123.4">QSPI_SD1</text>
<text x="186.4" y="123.4">GPIO3</text>
<text x="197.4" y="125.6">6</text>
<text x="197.4" y="122">5</text>
<text x="111.5" y="129.1">51</text>
<text x="116.1" y="126.9">QSPI_SD2</text>
<text x="116.1" y="130.4">QSPI_SD3</text>
<text x="186.4" y="130.4">GPIO5</text>
<text x="186.4" y="126.9">GPIO4</text>
<text x="197.4" y="129.1">7</text>
<text x="111.5" y="134.4">52</text>
<text x="116.1" y="135.7">QSPI_SCLK</text>
<text x="186.4" y="137.5">GPIO7</text>
<text x="186.4" y="134">GPIO6</text>
<text x="197.4" y="136.1">9</text>
<text x="197.4" y="132.6">8</text>
<text x="186.4" y="141">GPIO8</text>
<text x="195.9" y="143.2">12</text>
<text x="195.9" y="139.7">11</text>
<text x="184.8" y="148.1">GPIO10</text>
<text x="186.4" y="144.6">GPIO9</text>
<text x="195.9" y="146.7">13</text>
<text x="184.8" y="155.1">GPIO12</text>
<text x="184.8" y="151.6">GPIO11</text>
<text x="195.9" y="153.8">15</text>
<text x="195.9" y="150.2">14</text>
<text x="111.5" y="160.8">20</text>
<text x="184.8" y="158.7">GPIO13</text>
<text x="195.9" y="160.8">17</text>
<text x="195.9" y="157.3">16</text>
<text x="111.5" y="167.9">21</text>
<text x="116.1" y="162.2">XIN</text>
<text x="184.8" y="165.7">GPIO15</text>
<text x="184.8" y="162.2">GPIO14</text>
<text x="195.9" y="167.9">27</text>
<text x="195.9" y="164.4">18</text>
<text x="116.1" y="169.2">XOUT</text>
<text x="184.8" y="172.8">GPIO17</text>
<text x="184.8" y="169.2">GPIO16</text>
<text x="195.9" y="171.4">28</text>
<text x="184.8" y="179.8">GPIO19</text>
<text x="184.8" y="176.3">GPIO18</text>
<text x="195.9" y="178.5">30</text>
<text x="195.9" y="174.9">29</text>
<text x="111.5" y="185.5">26</text>
<text x="184.8" y="183.4">GPIO20</text>
<text x="195.9" y="185.5">32</text>
<text x="195.9" y="182">31</text>
<text x="116.1" y="186.9">RUN</text>
<text x="184.8" y="190.4">GPIO22</text>
<text x="184.8" y="186.9">GPIO21</text>
<text x="195.9" y="189.1">34</text>
<text x="184.8" y="197.5">GPIO24</text>
<text x="184.8" y="193.9">GPIO23</text>
<text x="195.9" y="196.1">36</text>
<text x="195.9" y="192.6">35</text>
<text x="111.5" y="201.4">24</text>
<text x="116.1" y="202.8">SWCLK</text>
<text x="184.8" y="201">GPIO25</text>
<text x="195.9" y="199.6">37</text>
<text x="111.5" y="204.9">25</text>
<text x="116.1" y="206.3">SWD</text>
<text x="176.4" y="208.1">GPIO26_ADC0</text>
<text x="195.9" y="206.7">38</text>
<text x="176.4" y="215.1">GPIO28_ADC2</text>
<text x="176.4" y="211.6">GPIO27_ADC1</text>
<text x="195.9" y="213.7">40</text>
<text x="195.9" y="210.2">39</text>
<text x="176.4" y="218.6">GPIO29_ADC3</text>
<text x="195.9" y="217.3">41</text>
<text x="137.5" y="227.5" transform="rotate(-90 137.5 227.5)">19</text>
<text x="138.9" y="223" transform="rotate(-90 138.9 223)">TESTEN</text>
<text x="155.2" y="227.5" transform="rotate(-90 155.2 227.5)">57</text>
<text x="156.5" y="223" transform="rotate(-90 156.5 223)">GND</text>
</g>
</svg>
